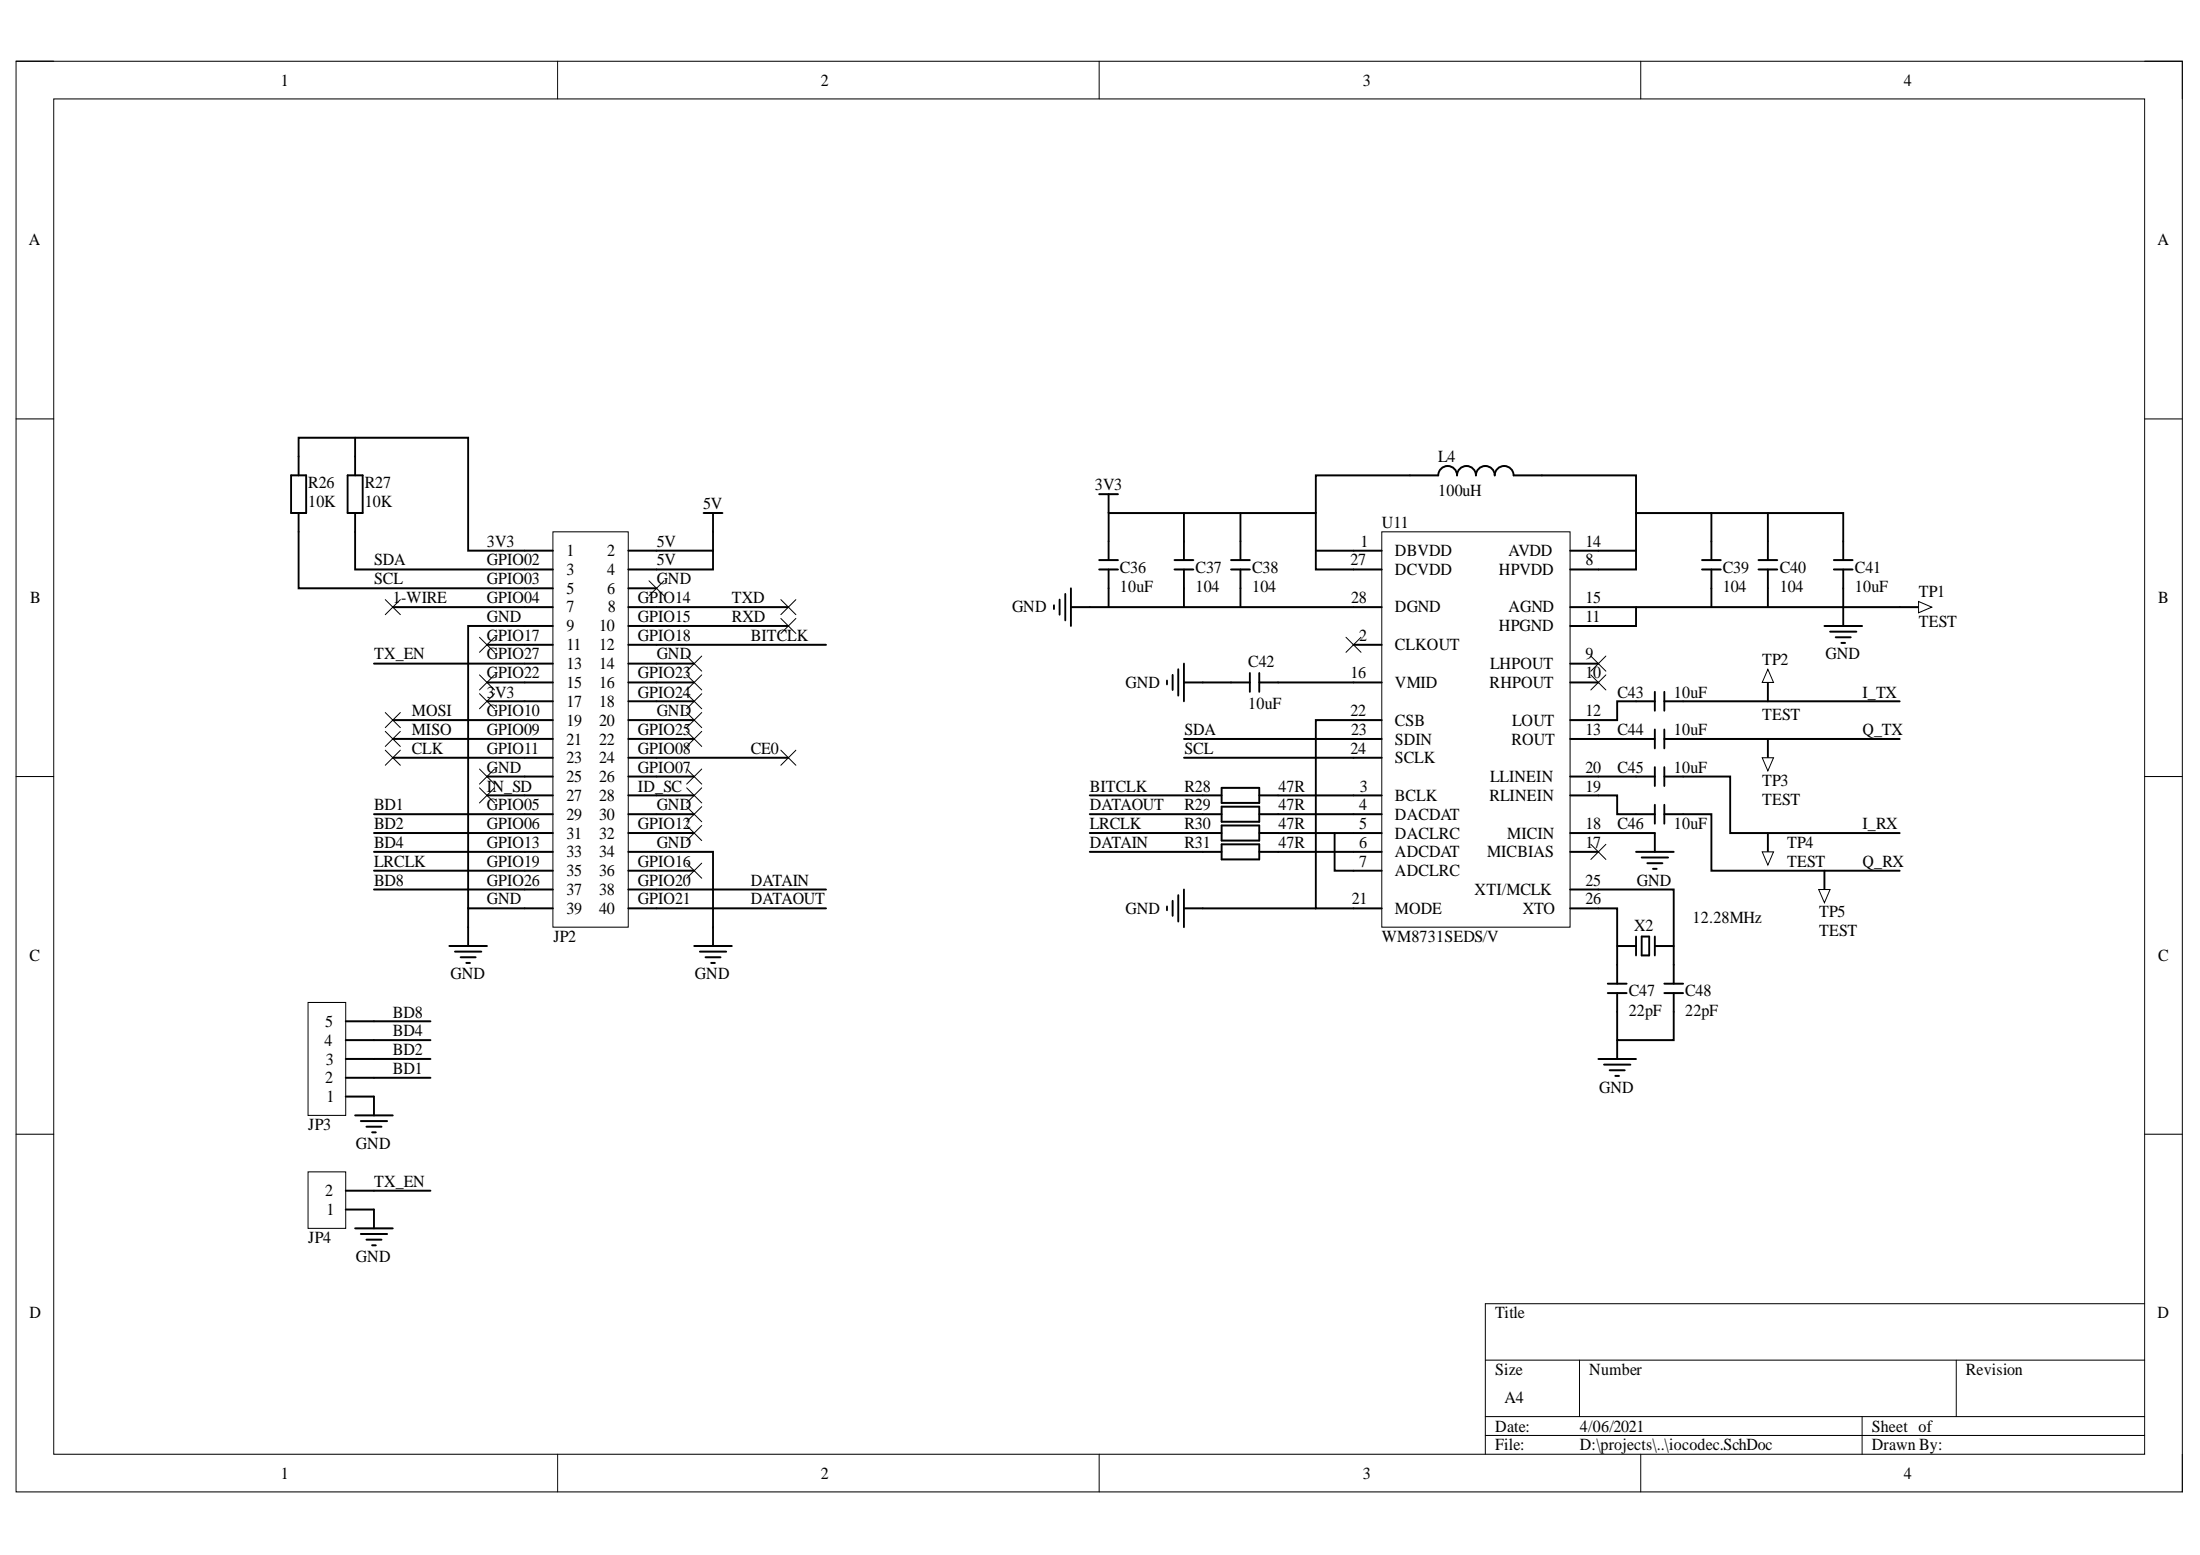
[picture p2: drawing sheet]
<svg xmlns="http://www.w3.org/2000/svg" width="297mm" height="210mm" viewBox="0 0 297 210" stroke-linecap="round" stroke-linejoin="round" font-family="sans-serif">
<path d="M2.2 8.3h292.5v193.1h-292.5z" fill="none" stroke="#000" stroke-width=".14"/>
<path d="M7.3 13.4h282.3v182.9h-282.3z" fill-rule="evenodd" fill="#fff"/>
<g fill="none" stroke="#000" stroke-width=".14">
<path d="M2.2 8.3h5.1M7.3 13.4h282.3v182.9h-282.3zM75.3 8.3v5M148.4 8.3v5M221.5 8.3v5.1M289.6 8.3h5.1v5.1M2.2 56.5h5.1M289.6 56.6h5.1M87.6 78.4l2.1 2M89.7 78.4l-2.1 2M52 96.2l2.1 2M52 98.7l2.1 2.1"/>
<path d="M52 80.9l2.1 2.1M54.1 96.2l-2.1 2M54.1 98.7l-2.1 2.1M54.1 80.9l-2.1 2.1M64.7 86l2.1 2.1M64.7 93.6l2.1 2.1M66.8 86l-2.1 2.1M66.8 93.6l-2.1 2.1M92.7 96.2l2 2M92.7 88.6l2 2M92.7 93.6l2 2.1M92.7 91.1l2 2"/>
<path d="M92.7 98.7l2 2.1M94.7 96.2l-2 2M94.7 88.6l-2 2M94.7 93.6l-2 2.1M94.7 91.1l-2 2M94.7 98.7l-2 2.1M105.4 80.9l2.1 2.1M105.4 83.5l2.1 2M107.5 83.5l-2.1 2M107.5 80.9l-2.1 2.1M2.2 104.8h5.1M52 101.3l2.1 2"/>
<path d="M54.1 101.3l-2.1 2M64.7 106.3l2.1 2.1M64.7 103.8l2.1 2M66.8 106.3l-2.1 2.1M66.8 103.8l-2.1 2M92.7 106.3l2 2.1M92.7 103.8l2 2M92.7 108.9l2 2M92.7 116.5l2 2M92.7 111.4l2 2.1M94.7 106.3l-2 2.1M94.7 103.8l-2 2"/>
<path d="M94.7 108.9l-2 2M94.7 116.5l-2 2M94.7 111.4l-2 2.1M105.4 101.3l2.1 2M107.5 101.3l-2.1 2M289.6 104.8h5.1M2.2 153.1h5.1M289.6 153.1h5.1M289.6 176h-89.1v20.3M75.3 196.3v5.1M148.4 196.3v5.1M200.5 183.6h89.1"/>
<path d="M200.5 191.2h89.1M200.5 193.8h89.1M213.3 183.6v7.6M221.5 196.3v5.1M251.4 191.2v5.1M264.1 183.6v7.6M294.7 196.3v5.1"/>
</g>
<g fill="none" stroke="#000" stroke-width=".26">
<path d="M39.3 64.2h2v5h-2zM40.3 61.6v2.6M40.3 69.2v2.6M46.9 64.2h2.1v5h-2.1zM47.9 61.6v2.6M47.9 69.2v2.6M95 69.2h2.5M96.3 69.2v2.6M60.7 127.7h5.1M61.4 128.5h3.6M62.2 129.2h2M63 130h.5"/>
<path d="M63.2 125.2v2.5M93.7 127.7h5.1M94.5 128.5h3.6M95.3 129.2h2M96 130h.5M96.3 125.2v2.5"/>
</g>
<path d="M186.6 71.8h25.4v53.4h-25.4z" fill-rule="evenodd" fill="#fff"/>
<path d="M186.6 71.8h25.4v53.4h-25.4zM181.7 86l2.1 2.1M183.8 86l-2.1 2.1M214.8 88.6l2 2M214.8 91.1l2 2M216.8 88.6l-2 2M216.8 91.1l-2 2M214.8 114l2 2M216.8 114l-2 2" fill="none" stroke="#000" stroke-width=".14"/>
<g fill="none" stroke="#000" stroke-width=".26">
<path d="M144.6 79.4v5.1M148.4 76.9h2.5M148.4 75.6h2.5M149.7 73.1v2.5M149.7 76.9v2.5M158.6 76.9h2.5M158.6 75.6h2.5M159.9 73.1v2.5M159.9 76.9v2.5M166.2 76.9h2.6M166.2 75.6h2.6M167.5 73.1v2.5"/>
<path d="M167.5 76.9v2.5M182.7 74.3h3.9M182.7 76.9h3.9M212 74.3h3.8M212 76.9h3.8M229.8 76.9h2.5M229.8 75.6h2.5M231.1 73.1v2.5M231.1 76.9v2.5M237.4 76.9h2.6M237.4 75.6h2.6M238.7 73.1v2.5"/>
<path d="M238.7 76.9v2.5M247.6 76.9h2.5M247.6 75.6h2.5M248.9 73.1v2.5M248.9 76.9v2.5M142.3 81.7v.5M143.1 80.9v2.1M143.8 80.2v3.5M144.6 82h2.5M157.6 91.9v.5M158.3 91.1v2M159.1 90.3v3.6"/>
<path d="M159.9 92.1h2.5M159.9 89.6v5.1M166.2 92.1h2.6M168.8 90.8v2.6M170 92.1h2.6M170 90.8v2.6M182.7 82h3.9M182.7 97.2h3.9M182.7 87h3.9M182.7 99.8h3.9M182.7 92.1h3.9M212 82h3.8"/>
<path d="M212 97.2h3.8M212 99.8h3.8M212 92.1h3.8M212 84.5h3.8M212 89.6h3.8M220.9 99.8h2.5M220.9 94.7h2.5M223.4 93.4v2.5M223.4 98.5v2.5M224.7 99.8h2.6M224.7 94.7h2.6M224.7 93.4v2.5"/>
<path d="M224.7 98.5v2.5M238.7 92.1v2.6M246.3 84.5h5.1M247.1 85.3h3.5M247.9 86h2M248.6 86.8h.5M248.9 82v2.5M182.7 102.3h3.9M182.7 112.5h3.9M182.7 115h3.9M182.7 107.4h3.9M182.7 109.9h3.9"/>
<path d="M182.7 117.5h3.9M212 112.5h3.8M212 115h3.8M212 107.4h3.8M212 104.8h3.8M220.9 115h5.1M221.7 115.7h3.5M222.4 116.5h2.1M223.2 117.3h.5M223.4 112.5v2.5M157.6 122.4v.5M158.3 121.6v2"/>
<path d="M159.1 120.8v3.6M159.9 120.1v5.1M159.9 122.6h2.5M182.7 122.6h3.9M212 122.6h3.8M212 120.1h3.8"/>
</g>
<path d="M238.7 90.3l.8 1.8h-1.6z" fill="#fff"/>
<path d="M238.7 90.3l.8 1.8h-1.6z" fill="none" stroke="#000" stroke-width=".14"/>
<path d="M238.7 99.8v2.5" fill="none" stroke="#000" stroke-width=".26"/>
<path d="M237.9 102.3h1.6l-.8 1.8z" fill="#fff"/>
<path d="M237.9 102.3h1.6l-.8 1.8z" fill="none" stroke="#000" stroke-width=".14"/>
<path d="M256.5 82h2.5" fill="none" stroke="#000" stroke-width=".26"/>
<path d="M259 81.2l1.8 .8-1.8 .7z" fill="#fff"/>
<path d="M259 81.2l1.8 .8-1.8 .7z" fill="none" stroke="#000" stroke-width=".14"/>
<path d="M220.9 104.8h2.5M220.9 109.9h2.5M223.4 103.6v2.5M223.4 108.6v2.6M224.7 104.8h2.6M224.7 103.6v2.5M224.7 108.6v2.6M224.7 109.9h2.6M246.3 117.5v2.6" fill="none" stroke="#000" stroke-width=".26"/>
<path d="M245.6 120.1h1.5l-.8 1.8z" fill="#fff"/>
<path d="M245.6 120.1h1.5l-.8 1.8z" fill="none" stroke="#000" stroke-width=".14"/>
<path d="M238.7 112.5v2.5" fill="none" stroke="#000" stroke-width=".26"/>
<path d="M237.9 115h1.6l-.8 1.8z" fill="#fff"/>
<path d="M237.9 115h1.6l-.8 1.8z" fill="none" stroke="#000" stroke-width=".14"/>
<g fill="none" stroke="#000" stroke-width=".26">
<path d="M148.4 66.7h2.5M149.7 66.7v2.5M190.4 64.2h3.8a1.27 1.27 0 0 1 1.3-1.3 1.27 1.27 0 0 1 1.2 1.3 1.27 1.27 0 0 1 1.3-1.3 1.27 1.27 0 0 1 1.3 1.3 1.27 1.27 0 0 1 1.2-1.3 1.27 1.27 0 0 1 1.3 1.3 1.27 1.27 0 0 1 1.3-1.3 1.27 1.27 0 0 1 1.3 1.3h3.8M162.4 107.4h2.5M162.4 109.9h2.5M162.4 115h2.5M162.4 112.4h2.5M164.9 106.3h5.1v2.1h-5.1zM164.9 108.9h5.1v2h-5.1zM164.9 111.4h5.1v2.1h-5.1zM164.9 114h5.1v2h-5.1zM170 107.4h2.6"/>
<path d="M170 109.9h2.6M170 115h2.6M170 112.4h2.6M217.1 134.1h2.5M217.1 132.8h2.5M218.3 127.7h2.6M218.3 130.2v2.6M218.3 134.1v2.5M220.9 126.4v2.6M221.7 126.4h1v2.6h-1zM223.4 127.7h2.6M223.4 126.4v2.6"/>
<path d="M224.7 134.1h2.6M224.7 132.8h2.6M226 130.2v2.6M226 134.1v2.5M215.8 142.9h5.1M216.6 143.7h3.5M217.3 144.5h2.1M218.1 145.2h.5M218.3 140.4v2.5"/>
</g>
<path d="M74.7 71.8h10.1v53.4h-10.1z" fill-rule="evenodd" fill="#fff"/>
<path d="M74.7 71.8h10.1v53.4h-10.1zM64.7 91.1l2.1 2M66.8 91.1l-2.1 2" fill="none" stroke="#000" stroke-width=".14"/>
<g fill="none" stroke="#000" stroke-width=".26">
<path d="M70.8 74.3h3.9M70.8 76.9h3.9M70.8 79.4h3.9M84.8 74.3h3.8M84.8 76.9h3.8M84.8 79.4h3.8M70.8 82h3.9M70.8 84.5h3.9M70.8 87h3.9M70.8 89.6h3.9M70.8 92.1h3.9M70.8 94.7h3.9"/>
<path d="M70.8 97.2h3.9M70.8 99.7h3.9M84.8 82h3.8M84.8 84.5h3.8M84.8 87h3.8M84.8 89.6h3.8M84.8 92.1h3.8M84.8 94.7h3.8M84.8 97.2h3.8M84.8 99.7h3.8M70.8 102.3h3.9M70.8 104.8h3.9"/>
<path d="M70.8 107.4h3.9M70.8 109.9h3.9M70.8 112.4h3.9M70.8 115h3.9M70.8 117.5h3.9M84.8 102.3h3.8M84.8 104.8h3.8M84.8 107.4h3.8M84.8 109.9h3.8M84.8 112.4h3.8M84.8 115h3.8M84.8 117.5h3.8"/>
<path d="M70.8 120.1h3.9M70.8 122.6h3.9M84.8 120.1h3.8M84.8 122.6h3.8"/>
</g>
<path d="M41.6 158.2h5.1v7.6h-5.1z" fill-rule="evenodd" fill="#fff"/>
<path d="M41.6 158.2h5.1v7.6h-5.1z" fill="none" stroke="#000" stroke-width=".14"/>
<path d="M46.7 163.3h3.8M46.7 160.7h3.8" fill="none" stroke="#000" stroke-width=".26"/>
<path d="M41.6 135.3h5.1v15.3h-5.1z" fill-rule="evenodd" fill="#fff"/>
<path d="M41.6 135.3h5.1v15.3h-5.1z" fill="none" stroke="#000" stroke-width=".14"/>
<g fill="none" stroke="#000" stroke-width=".26">
<path d="M47.9 59.1v2.5M40.3 71.8v7.6h30.5M40.3 61.6v-2.5h22.9v15.2h7.6M47.9 71.8v5.1h22.9M88.6 74.3h7.7v2.6h-7.7M96.3 71.8v2.5M149.7 79.4v2.6M149.7 73.1v-3.8h28v7.6h5M159.9 69.2v3.9M159.9 79.4v2.6M167.5 69.2v3.9M167.5 79.4v2.6"/>
<path d="M177.7 74.3h5M190.4 64.2h-12.7v5.1M208.2 64.2h12.7v5.1M215.8 74.3h5.1M231.1 69.3v3.8M231.1 79.4v2.6M238.7 69.3v3.8M238.7 79.4v2.6M248.9 73.1v-3.8h-28v7.6h-5.1M248.9 79.4v2.6M50.5 89.6h20.3M53 82h17.8"/>
<path d="M53 97.2h17.8M53 99.7h17.8M65.8 87h5M65.8 94.7h5M65.8 92.1h5M70.8 84.5h-7.6v38.1M88.6 82h17.8M88.6 87h22.9M88.6 97.2h5.1M88.6 89.6h5.1M88.6 94.7h5.1M88.6 92.1h5.1"/>
<path d="M88.6 99.7h5.1M88.6 84.5h17.8M147.1 82h12.8M159.9 82h22.8M159.9 99.8h22.8M162.4 92.1h3.8M172.6 92.1h10.1M182.7 97.2h-5v25.4h5M215.8 82h33.1M215.8 99.8h5.1M220.9 82v2.5h-5.1M220.9 94.7h-2.6v2.5h-2.5"/>
<path d="M227.3 94.7h29.2M227.3 99.8h29.2M248.9 82h7.6M50.5 117.5h20.3M50.5 109.9h20.3M50.5 112.4h20.3M50.5 115h20.3M53 102.3h17.8M65.8 107.4h5M65.8 104.8h5M88.6 115h7.7v10.2M88.6 107.4h5.1"/>
<path d="M88.6 104.8h5.1M88.6 117.5h5.1M88.6 109.9h5.1M88.6 112.4h5.1M88.6 102.3h17.8M147.1 107.4h15.3M147.1 109.9h15.3M147.1 112.4h15.3M147.1 115h15.3M159.9 102.3h22.8M172.6 107.4h10.1M172.6 109.9h10.1"/>
<path d="M172.6 112.5h7.6M172.6 115h10.1M182.7 112.5h-2.5v5h2.5M215.8 107.4h2.5v2.5h2.6M215.8 104.8h5.1M215.8 112.5h7.6M227.3 109.9h3.8v7.6h25.4M227.3 104.8h6.3v7.7h22.9M46.7 137.9h11.4M50.5 120.1h20.3M70.8 122.6h-7.6v2.6M88.6 122.6h22.9"/>
<path d="M88.6 120.1h22.9M162.4 122.6h15.3M215.8 122.6h2.5v7.6M215.8 120.1h10.2v10.1M218.3 136.6v3.8h7.7v-3.8M46.7 148h3.8v2.6M46.7 145.5h11.4M46.7 142.9h11.4M46.7 140.4h11.4M47.9 150.6h5.1M48.7 151.3h3.6M49.5 152.1h2"/>
<path d="M50.2 152.9h.5M47.9 165.8h5.1M48.7 166.6h3.6M49.5 167.3h2M50.2 168.1h.5M50.5 160.7h7.6M50.5 163.3v2.5"/>
</g>
<g font-size="2.3">
<text x="37.9" y="11.6">1</text>
<text x="110.8" y="11.6">2</text>
<text x="184" y="11.6">3</text>
<text x="257" y="11.6">4</text>
<text x="3.9" y="33.1">A</text>
<text x="291.3" y="33.1">A</text>
<text x="41.6" y="65.9">R26</text>
<text x="49.2" y="65.9">R27</text>
<text x="194.2" y="62.4">L4</text>
<text x="41.6" y="68.5">10K</text>
<text x="49.2" y="68.5">10K</text>
<text x="94.9" y="68.7">5V</text>
<text x="147.8" y="66.2">3V3</text>
<text x="186.6" y="71.3">U11</text>
<text x="194.2" y="66.9">100uH</text>
<text x="50.5" y="76.3">SDA</text>
<text x="65.7" y="73.8">3V3</text>
<text x="65.7" y="76.3">GPIO02</text>
<text x="76.5" y="75.1">1</text>
<text x="76.5" y="77.6">3</text>
<text x="82" y="75.1">2</text>
<text x="82" y="77.6">4</text>
<text x="88.7" y="73.8">5V</text>
<text x="88.7" y="76.3">5V</text>
<text x="151.2" y="77.3">C36</text>
<text x="161.4" y="77.3">C37</text>
<text x="169" y="77.3">C38</text>
<text x="182.3" y="76.3">27</text>
<text x="183.7" y="73.8">1</text>
<text x="188.3" y="75.1">DBVDD</text>
<text x="188.3" y="77.6">DCVDD</text>
<text x="202.4" y="77.6">HPVDD</text>
<text x="203.7" y="75.1">AVDD</text>
<text x="214.1" y="73.8">14</text>
<text x="214.1" y="76.3">8</text>
<text x="232.6" y="77.3">C39</text>
<text x="240.3" y="77.3">C40</text>
<text x="250.4" y="77.3">C41</text>
<text x="4.1" y="81.4">B</text>
<text x="50.5" y="78.9">SCL</text>
<text x="53.1" y="81.4">1-WIRE</text>
<text x="65.7" y="78.9">GPIO03</text>
<text x="65.7" y="81.4">GPIO04</text>
<text x="65.7" y="83.9">GND</text>
<text x="76.5" y="80.1">5</text>
<text x="76.5" y="82.7">7</text>
<text x="82" y="80.1">6</text>
<text x="82.1" y="82.7">8</text>
<text x="86.1" y="81.4">GPIO14</text>
<text x="86.1" y="83.9">GPIO15</text>
<text x="88.7" y="78.9">GND</text>
<text x="98.8" y="81.4">TXD</text>
<text x="98.8" y="83.9">RXD</text>
<text x="136.6" y="82.7">GND</text>
<text x="151.2" y="79.9">10uF</text>
<text x="161.4" y="79.9">104</text>
<text x="169" y="79.9">104</text>
<text x="182.4" y="81.4">28</text>
<text x="188.3" y="82.7">DGND</text>
<text x="203.7" y="82.7">AGND</text>
<text x="214.1" y="81.4">15</text>
<text x="214.1" y="83.9">11</text>
<text x="232.6" y="79.9">104</text>
<text x="240.3" y="79.9">104</text>
<text x="250.4" y="79.9">10uF</text>
<text x="259.1" y="80.6">TP1</text>
<text x="291.4" y="81.4">B</text>
<text x="50.5" y="89">TX_EN</text>
<text x="65.7" y="86.5">GPIO17</text>
<text x="65.7" y="89">GPIO27</text>
<text x="76.5" y="85.2">9</text>
<text x="76.5" y="87.7">11</text>
<text x="80.9" y="85.2">10</text>
<text x="80.9" y="87.7">12</text>
<text x="86.1" y="86.5">GPIO18</text>
<text x="88.7" y="89">GND</text>
<text x="101.4" y="86.5">BITCLK</text>
<text x="183.5" y="86.5">2</text>
<text x="188.3" y="87.7">CLKOUT</text>
<text x="202.4" y="85.2">HPGND</text>
<text x="214.1" y="89">9</text>
<text x="237.9" y="89.8">TP2</text>
<text x="246.5" y="89">GND</text>
<text x="259.1" y="84.7">TEST</text>
<text x="65.7" y="91.6">GPIO22</text>
<text x="65.7" y="94.2">3V3</text>
<text x="76.5" y="90.3">13</text>
<text x="76.5" y="92.9">15</text>
<text x="76.5" y="95.4">17</text>
<text x="80.9" y="90.3">14</text>
<text x="80.9" y="92.9">16</text>
<text x="80.9" y="95.4">18</text>
<text x="86.1" y="91.6">GPIO23</text>
<text x="86.1" y="94.2">GPIO24</text>
<text x="152" y="92.9">GND</text>
<text x="168.5" y="90">C42</text>
<text x="168.5" y="95.7">10uF</text>
<text x="182.3" y="91.6">16</text>
<text x="188.3" y="92.9">VMID</text>
<text x="201.1" y="92.9">RHPOUT</text>
<text x="201.2" y="90.3">LHPOUT</text>
<text x="214.1" y="91.6">10</text>
<text x="218.4" y="94.2">C43</text>
<text x="226" y="94.2">10uF</text>
<text x="251.5" y="94.2">I_TX</text>
<text x="55.6" y="96.7">MOSI</text>
<text x="55.6" y="99.2">MISO</text>
<text x="55.6" y="101.8">CLK</text>
<text x="65.7" y="96.7">GPIO10</text>
<text x="65.7" y="99.2">GPIO09</text>
<text x="65.7" y="101.8">GPIO11</text>
<text x="76.5" y="98">19</text>
<text x="76.5" y="100.5">21</text>
<text x="80.9" y="98">20</text>
<text x="80.9" y="100.5">22</text>
<text x="86.1" y="99.2">GPIO25</text>
<text x="86.1" y="101.8">GPIO08</text>
<text x="88.7" y="96.7">GND</text>
<text x="101.4" y="101.8">CE0</text>
<text x="159.9" y="99.2">SDA</text>
<text x="159.9" y="101.8">SCL</text>
<text x="182.3" y="96.7">22</text>
<text x="182.3" y="101.8">24</text>
<text x="182.4" y="99.2">23</text>
<text x="188.3" y="98">CSB</text>
<text x="188.3" y="100.5">SDIN</text>
<text x="204.1" y="100.5">ROUT</text>
<text x="204.2" y="98">LOUT</text>
<text x="214.1" y="96.7">12</text>
<text x="214.1" y="99.2">13</text>
<text x="218.4" y="99.2">C44</text>
<text x="226" y="99.2">10uF</text>
<text x="237.9" y="97.2">TEST</text>
<text x="251.5" y="99.2">Q_TX</text>
<text x="65.7" y="104.3">GND</text>
<text x="65.7" y="106.9">IN_SD</text>
<text x="76.5" y="103">23</text>
<text x="76.5" y="105.6">25</text>
<text x="80.9" y="103">24</text>
<text x="80.9" y="105.6">26</text>
<text x="86.1" y="104.3">GPIO07</text>
<text x="86.1" y="106.9">ID_SC</text>
<text x="147.1" y="106.9">BITCLK</text>
<text x="159.9" y="106.9">R28</text>
<text x="172.6" y="106.9">47R</text>
<text x="183.6" y="106.9">3</text>
<text x="188.3" y="103">SCLK</text>
<text x="201.2" y="105.6">LLINEIN</text>
<text x="214.1" y="104.3">20</text>
<text x="214.1" y="106.9">19</text>
<text x="218.4" y="104.3">C45</text>
<text x="226" y="104.3">10uF</text>
<text x="237.9" y="106.1">TP3</text>
<text x="50.5" y="109.4">BD1</text>
<text x="50.5" y="111.9">BD2</text>
<text x="65.7" y="109.4">GPIO05</text>
<text x="65.7" y="111.9">GPIO06</text>
<text x="76.5" y="108.1">27</text>
<text x="76.5" y="110.7">29</text>
<text x="76.5" y="113.2">31</text>
<text x="80.9" y="108.1">28</text>
<text x="80.9" y="110.7">30</text>
<text x="80.9" y="113.2">32</text>
<text x="86.1" y="111.9">GPIO12</text>
<text x="88.7" y="109.4">GND</text>
<text x="147.1" y="109.4">DATAOUT</text>
<text x="147.1" y="111.9">LRCLK</text>
<text x="159.9" y="109.4">R29</text>
<text x="159.9" y="111.9">R30</text>
<text x="172.6" y="109.4">47R</text>
<text x="172.6" y="111.9">47R</text>
<text x="183.5" y="111.9">5</text>
<text x="183.5" y="109.4">4</text>
<text x="188.3" y="113.2">DACLRC</text>
<text x="188.3" y="108.1">BCLK</text>
<text x="188.3" y="110.7">DACDAT</text>
<text x="201.1" y="108.1">RLINEIN</text>
<text x="203.5" y="113.2">MICIN</text>
<text x="214.1" y="111.9">18</text>
<text x="218.4" y="111.9">C46</text>
<text x="226" y="111.9">10uF</text>
<text x="237.9" y="108.6">TEST</text>
<text x="251.5" y="111.9">I_RX</text>
<text x="50.5" y="117">LRCLK</text>
<text x="50.5" y="114.5">BD4</text>
<text x="50.5" y="119.5">BD8</text>
<text x="65.7" y="119.5">GPIO26</text>
<text x="65.7" y="114.5">GPIO13</text>
<text x="65.7" y="117">GPIO19</text>
<text x="76.5" y="115.7">33</text>
<text x="76.5" y="118.3">35</text>
<text x="80.9" y="115.7">34</text>
<text x="80.9" y="118.3">36</text>
<text x="86.1" y="117">GPIO16</text>
<text x="86.1" y="119.5">GPIO20</text>
<text x="88.7" y="114.5">GND</text>
<text x="101.4" y="119.5">DATAIN</text>
<text x="147.1" y="114.5">DATAIN</text>
<text x="159.9" y="114.5">R31</text>
<text x="172.6" y="114.5">47R</text>
<text x="183.5" y="114.5">6</text>
<text x="183.5" y="117">7</text>
<text x="188.3" y="115.7">ADCDAT</text>
<text x="188.3" y="118.3">ADCLRC</text>
<text x="200.8" y="115.7">MICBIAS</text>
<text x="214.1" y="119.5">25</text>
<text x="214.1" y="114.5">17</text>
<text x="221" y="119.5">GND</text>
<text x="241.3" y="114.5">TP4</text>
<text x="241.3" y="117">TEST</text>
<text x="251.5" y="117">Q_RX</text>
<text x="65.7" y="122.1">GND</text>
<text x="76.5" y="120.8">37</text>
<text x="76.5" y="123.3">39</text>
<text x="80.9" y="120.8">38</text>
<text x="80.9" y="123.3">40</text>
<text x="86.1" y="122.1">GPIO21</text>
<text x="101.4" y="122.1">DATAOUT</text>
<text x="152" y="123.3">GND</text>
<text x="182.5" y="122.1">21</text>
<text x="188.3" y="123.3">MODE</text>
<text x="199.1" y="120.8">XTI/MCLK</text>
<text x="205.6" y="123.3">XTO</text>
<text x="214.1" y="122.1">26</text>
<text x="220.7" y="125.6">X2</text>
<text x="228.5" y="124.6">12.28MHz</text>
<text x="245.6" y="123.8">TP5</text>
<text x="4" y="129.7">C</text>
<text x="74.7" y="127.1">JP2</text>
<text x="186.6" y="127.1">WM8731SEDS/V</text>
<text x="245.6" y="126.4">TEST</text>
<text x="291.4" y="129.7">C</text>
<text x="53.1" y="137.4">BD8</text>
<text x="60.8" y="132.2">GND</text>
<text x="93.8" y="132.2">GND</text>
<text x="219.9" y="134.5">C47</text>
<text x="219.9" y="137.1">22pF</text>
<text x="227.5" y="134.5">C48</text>
<text x="227.5" y="137.1">22pF</text>
<text x="43.8" y="141.2">4</text>
<text x="43.9" y="138.6">5</text>
<text x="44" y="143.7">3</text>
<text x="53.1" y="142.4">BD2</text>
<text x="53.1" y="139.9">BD4</text>
<text x="43.9" y="146.2">2</text>
<text x="44.1" y="148.8">1</text>
<text x="53.1" y="145">BD1</text>
<text x="215.9" y="147.5">GND</text>
<text x="41.6" y="152.6">JP3</text>
<text x="48.1" y="155.1">GND</text>
<text x="43.9" y="161.5">2</text>
<text x="50.5" y="160.2">TX_EN</text>
<text x="41.6" y="167.8">JP4</text>
<text x="44.1" y="164">1</text>
<text x="48.1" y="170.3">GND</text>
<text x="4" y="177.9">D</text>
<text x="201.9" y="177.9">Title</text>
<text x="291.3" y="177.9">D</text>
<text x="201.9" y="185.6">Size</text>
<text x="214.6" y="185.6">Number</text>
<text x="265.4" y="185.6">Revision</text>
<text x="203.1" y="189.4">A4</text>
<text x="201.9" y="193.2">Date:</text>
<text x="201.9" y="195.8">File:</text>
<text x="213.3" y="193.2">4/06/2021</text>
<text x="213.3" y="195.8">D:\projects\..\iocodec.SchDoc</text>
<text x="252.7" y="193.2">Sheet of</text>
<text x="252.7" y="195.8">Drawn By:</text>
<text x="37.9" y="199.6">1</text>
<text x="110.8" y="199.6">2</text>
<text x="184" y="199.6">3</text>
<text x="257" y="199.6">4</text>
</g>
</svg>
